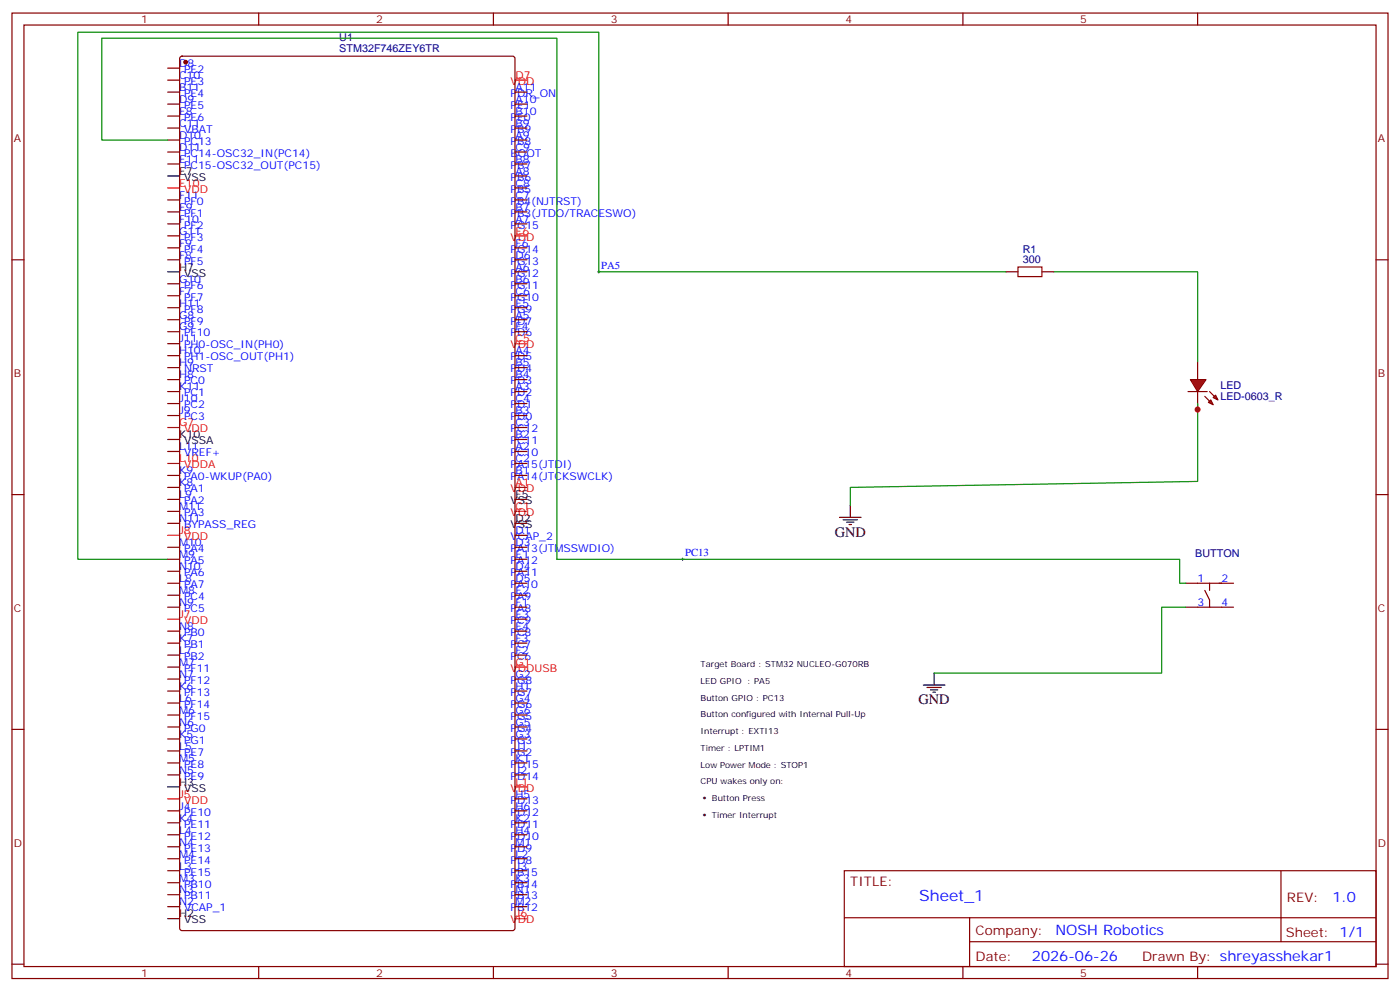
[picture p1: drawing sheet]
<svg xmlns="http://www.w3.org/2000/svg" width="412mm" height="292mm" viewBox="0 0 412 292" stroke-linecap="round" stroke-linejoin="round" font-family="sans-serif">
<g fill="none" stroke="#870000" stroke-width=".35">
<path d="M3.5 3.8h405.4v284.4h-405.4zM7.1 7.4h398.2v277.3h-398.2zM76.2 3.8v3.6M145.3 3.8v3.6M214.5 3.8v3.6M283.6 3.8v3.6M352.8 3.8v3.6M3.5 76.5h3.6M405.3 76.5h3.6M3.5 145.7h3.6M405.3 145.7h3.6M3.5 214.8h3.6"/>
<path d="M405.3 214.8h3.6M248.7 256.4h156.6v28.3h-156.6zM377.3 256.5v20.8M248.7 270.3h156.5M285.6 277.3h119.6M285.6 270.3v14.1M3.5 284h3.6M76.2 284.7v3.5M145.3 284.7v3.5M214.5 284.7v3.5M283.6 284.7v3.5M352.8 284.7v3.5"/>
<path d="M405.3 284h3.6"/>
</g>
<g fill="#f00" stroke="#870000" stroke-width=".35">
<path d="M350.7 111.8h4.5l-2.4 3.5z"/>
<path d="M350 115.3h5.6z"/>
</g>
<g fill="#870000" stroke="#870000" stroke-width=".35">
<path d="M356.3 115.3l1.4 1.4z"/>
<path d="M354.9 116.7l1.4 1.4z"/>
</g>
<g fill="#f00" stroke="#870000" stroke-width=".35">
<path d="M358.1 116.4l.7 1.4-1.4-.7z"/>
<path d="M356 118.5l.7-.7 .7 1.4z"/>
</g>
<g fill="none" stroke="#870000" stroke-width=".35">
<path d="M53.2 16.8l.4-.3h97.4l.6 .5 .1 256.4-.5 .6-97.6 .1-.6-.5-.1-256.3zM49.4 27.1h3.5M49.4 30.7h3.5M49.4 34.2h3.5M49.4 37.7h3.5M49.4 23.6h3.5M49.4 20.1h3.5M151.7 27.1h3.5M151.7 30.7h3.5M151.7 34.2h3.5M151.7 37.7h3.5M49.4 41.2h3.5"/>
<path d="M49.4 44.8h3.5M49.4 48.3h3.5M49.4 58.9h3.5M151.7 41.2h3.5M151.7 44.8h3.5M151.7 48.3h3.5M151.7 51.8h3.5M151.7 55.4h3.5M151.7 58.9h3.5M49.4 62.4h3.5M49.4 65.9h3.5M49.4 73h3.5"/>
<path d="M49.4 76.5h3.5M49.4 69.5h3.5M151.7 62.4h3.5M151.7 65.9h3.5M151.7 73h3.5M151.7 76.5h3.5M49.4 83.6h3.5M49.4 87.1h3.5M49.4 90.6h3.5M49.4 94.2h3.5M49.4 97.7h3.5M151.7 80h3.5"/>
<path d="M151.7 83.6h3.5M151.7 87.1h3.5M151.7 90.6h3.5M151.7 94.2h3.5M151.7 97.7h3.5M296.3 80h3.6M306.9 80h3.5M49.4 104.7h3.5M49.4 108.3h3.5M49.4 111.8h3.5M49.4 115.3h3.5M49.4 118.9h3.5"/>
<path d="M49.4 101.2h3.5M151.7 104.7h3.5M151.7 108.3h3.5M151.7 111.8h3.5M151.7 115.3h3.5M151.7 118.9h3.5M352.8 106.5v5.3M352.8 115.3v5.3M49.4 122.4h3.5M49.4 133h3.5M151.7 122.4h3.5M151.7 125.9h3.5"/>
<path d="M151.7 129.4h3.5M151.7 133h3.5M151.7 136.5h3.5M49.4 140h3.5M49.4 154.1h3.5M49.4 150.6h3.5M49.4 147.1h3.5M49.4 143.5h3.5M151.7 140h3.5M151.7 157.7h3.5M49.4 178.8h3.5M49.4 171.8h3.5"/>
<path d="M49.4 161.2h3.5M49.4 164.7h3.5M49.4 168.2h3.5M49.4 175.3h3.5M151.7 178.8h3.5M151.7 171.8h3.5M151.7 161.2h3.5M151.7 164.7h3.5M151.7 168.2h3.5M151.7 175.3h3.5M349.2 178.8h14.2M349.2 171.8h14.2"/>
<path d="M354.9 173.9l1.4 2.8v2.1M356.3 171.8v2.1M49.4 185.9h3.5M49.4 189.4h3.5M49.4 192.9h3.5M49.4 200h3.5M49.4 196.5h3.5M151.7 182.4h3.5M151.7 185.9h3.5M151.7 189.4h3.5M151.7 192.9h3.5M151.7 200h3.5"/>
<path d="M49.4 203.5h3.5M49.4 207h3.5M49.4 210.6h3.5M49.4 214.1h3.5M49.4 217.6h3.5M151.7 203.5h3.5M151.7 207h3.5M151.7 210.6h3.5M151.7 214.1h3.5M151.7 217.6h3.5M49.4 221.2h3.5M49.4 224.7h3.5"/>
<path d="M49.4 228.2h3.5M49.4 238.8h3.5M151.7 221.2h3.5M151.7 224.7h3.5M151.7 228.2h3.5M151.7 235.3h3.5M151.7 238.8h3.5M49.4 242.3h3.5M49.4 245.9h3.5M49.4 249.4h3.5M49.4 252.9h3.5M49.4 256.4h3.5"/>
<path d="M49.4 260h3.5M151.7 242.3h3.5M151.7 245.9h3.5M151.7 249.4h3.5M151.7 252.9h3.5M151.7 256.4h3.5M151.7 260h3.5M49.4 263.5h3.5M49.4 267h3.5M151.7 263.5h3.5M151.7 267h3.5"/>
</g>
<path d="M299.9 78.6h7v2.9h-7z" fill="none" stroke="#a10000" stroke-width=".35"/>
<path d="M176.4 79.7v.7M176 80h.7M200.7 164.7h.7M201.1 164.4v.7" fill="none" stroke="#000" stroke-width=".29"/>
<path d="M49.4 41.2h-19.4v-29.9h134v153.4h183.5v7.1h1.7M296.3 80h-119.9v-70.5h-153.5v155.2h26.5M310.4 80h42.4v26.5M352.8 118.9v22.9l-102.3 1.7v5.3M349.2 178.8h-7v19.4h-67" fill="none" stroke="#008700" stroke-width=".35"/>
<g fill="none" stroke="#000" stroke-width=".35">
<path d="M49.4 51.8h3.5M49.4 80h3.5M49.4 129.4h3.5M151.7 147.1h3.5M151.7 154.1h3.5M247.3 152.4h6.3M248.4 153.1h4.2M249.4 153.8h2.1M250.1 154.5h.7M250.5 148.8v3.6M275.2 198.2v3.6M272 201.8h6.3"/>
<path d="M273 202.5h4.3M274.1 203.2h2.1M274.8 203.9h.7M49.4 231.7h3.5M49.4 270.5h3.5"/>
</g>
<g fill="none" stroke="#f00" stroke-width=".35">
<path d="M151.7 23.6h3.5M49.4 55.4h3.5M151.7 69.5h3.5M151.7 101.2h3.5M49.4 136.5h3.5M49.4 125.9h3.5M49.4 157.7h3.5M151.7 143.5h3.5M151.7 150.6h3.5M49.4 182.4h3.5M151.7 196.5h3.5M49.4 235.3h3.5"/>
<path d="M151.7 231.7h3.5M151.7 270.5h3.5"/>
</g>
<circle cx="54.7" cy="18.3" r=".53" fill="#870000" stroke="#870000" stroke-width=".35"/>
<circle cx="352.8" cy="120.6" r=".88" fill="#c00"/>
<text font-size="4.6" fill="#00f" x="270.8" y="265.5">Sheet_1</text>
<g font-size="4.2">
<text x="245.9" y="158">GND</text>
<text x="270.6" y="207.4">GND</text>
</g>
<g font-size="4.2" fill="#00f">
<text x="392.5" y="265.7">1.0</text>
<text x="310.9" y="275.3">NOSH Robotics</text>
<text x="304" y="283.1">2026-06-26</text>
</g>
<g font-size="3.9" fill="#800">
<text x="250.5" y="261">TITLE:</text>
<text x="379.1" y="265.7">REV:</text>
<text x="287.4" y="275.2">Company:</text>
<text x="378.7" y="275.8">Sheet: 1/1</text>
<text x="287.4" y="282.9">Date:</text>
<text x="336.4" y="283">Drawn By: shreyasshekar1</text>
</g>
<g font-size="3.2" fill="#800">
<text x="41.6" y="6.8">1</text>
<text x="110.8" y="6.8">2</text>
<text x="179.9" y="6.8">3</text>
<text x="249.1" y="6.8">4</text>
<text x="318.2" y="6.8">5</text>
<text x="4.1" y="41.9">A</text>
<text x="405.9" y="41.9">A</text>
<text x="4.1" y="111.1">B</text>
<text x="405.9" y="111.1">B</text>
<text x="4.1" y="180.2">C</text>
<text x="405.9" y="180.2">C</text>
<text x="4.1" y="249.4">D</text>
<text x="405.9" y="249.4">D</text>
<text x="41.6" y="287.7">1</text>
<text x="110.8" y="287.7">2</text>
<text x="179.9" y="287.7">3</text>
<text x="249.1" y="287.7">4</text>
<text x="318.2" y="287.7">5</text>
</g>
<g font-size="3.2" fill="#000080">
<text x="100" y="15.3">STM32F746ZEY6TR</text>
<text x="100" y="12.1">U1</text>
<text x="301.3" y="77.6">300</text>
<text x="301.3" y="74.4">R1</text>
<text x="359.5" y="117.9">LED-0603_R</text>
<text x="359.5" y="114.7">LED</text>
<text x="352.1" y="163.9">BUTTON</text>
</g>
<g font-size="3.2" fill="#00f">
<text x="52.7" y="23.2">C10</text>
<text x="52.7" y="19.7">D8</text>
<text x="54.2" y="21.5">PE2</text>
<text x="52.7" y="26.8">B11</text>
<text x="54.2" y="28.5">PE4</text>
<text x="54.2" y="25">PE3</text>
<text x="150.4" y="28.5">PDR_ON</text>
<text x="151.9" y="26.8">A11</text>
<text x="52.7" y="33.8">E8</text>
<text x="52.7" y="30.3">D9</text>
<text x="54.2" y="35.6">PE6</text>
<text x="54.2" y="32.1">PE5</text>
<text x="150.4" y="32.1">PE1</text>
<text x="150.4" y="35.6">PE0</text>
<text x="151.9" y="30.3">A10</text>
<text x="151.9" y="33.8">B10</text>
<text x="52.7" y="40.9">D10</text>
<text x="52.7" y="37.4">C11</text>
<text x="54.2" y="39.1">VBAT</text>
<text x="150.4" y="39.1">PB9</text>
<text x="151.9" y="37.4">B9</text>
<text x="151.9" y="40.9">A9</text>
<text x="52.7" y="47.9">E11</text>
<text x="52.7" y="44.4">D11</text>
<text x="54.2" y="46.2">PC14-OSC32_IN(PC14)</text>
<text x="54.2" y="42.7">PC13</text>
<text x="150.4" y="42.7">PB8</text>
<text x="150.4" y="46.2">BOOT</text>
<text x="151.9" y="44.4">C9</text>
<text x="151.9" y="47.9">B8</text>
<text x="54.2" y="49.7">PC15-OSC32_OUT(PC15)</text>
<text x="150.4" y="49.7">PB7</text>
<text x="150.4" y="53.2">PB6</text>
<text x="151.9" y="51.5">A8</text>
<text x="52.7" y="58.5">F11</text>
<text x="150.4" y="56.8">PB5</text>
<text x="151.9" y="55">C8</text>
<text x="151.9" y="58.5">C7</text>
<text x="52.7" y="65.6">F10</text>
<text x="52.7" y="62.1">E9</text>
<text x="54.2" y="63.8">PF1</text>
<text x="54.2" y="60.3">PF0</text>
<text x="150.4" y="60.3">PB4(NJTRST)</text>
<text x="150.4" y="63.8">PB3(JTDO/TRACESWO)</text>
<text x="151.9" y="62.1">B7</text>
<text x="151.9" y="65.6">A7</text>
<text x="52.7" y="69.1">G11</text>
<text x="54.2" y="70.9">PF3</text>
<text x="54.2" y="67.3">PF2</text>
<text x="150.4" y="67.3">PG15</text>
<text x="52.7" y="76.2">F8</text>
<text x="52.7" y="72.6">F9</text>
<text x="54.2" y="77.9">PF5</text>
<text x="54.2" y="74.4">PF4</text>
<text x="150.4" y="74.4">PG14</text>
<text x="150.4" y="77.9">PG13</text>
<text x="151.9" y="72.6">F6</text>
<text x="151.9" y="76.2">D6</text>
<text x="52.7" y="83.2">G10</text>
<text x="150.4" y="81.5">PG12</text>
<text x="151.9" y="79.7">A6</text>
<text x="151.9" y="83.2">B6</text>
<text x="177.1" y="79.2">PA5</text>
<text x="52.7" y="86.7">F7</text>
<text x="54.2" y="88.5">PF7</text>
<text x="54.2" y="85">PF6</text>
<text x="150.4" y="85">PG11</text>
<text x="150.4" y="88.5">PG10</text>
<text x="151.9" y="86.7">C6</text>
<text x="52.7" y="93.8">G8</text>
<text x="52.7" y="90.3">H11</text>
<text x="54.2" y="95.6">PF9</text>
<text x="54.2" y="92">PF8</text>
<text x="150.4" y="92">PG9</text>
<text x="150.4" y="95.6">PD7</text>
<text x="151.9" y="90.3">E5</text>
<text x="151.9" y="93.8">A5</text>
<text x="52.7" y="100.9">J11</text>
<text x="52.7" y="97.3">G9</text>
<text x="54.2" y="99.1">PF10</text>
<text x="150.4" y="99.1">PD6</text>
<text x="151.9" y="97.3">F4</text>
<text x="52.7" y="107.9">H9</text>
<text x="52.7" y="104.4">H10</text>
<text x="54.2" y="106.2">PH1-OSC_OUT(PH1)</text>
<text x="54.2" y="102.6">PH0-OSC_IN(PH0)</text>
<text x="150.4" y="106.2">PD5</text>
<text x="151.9" y="104.4">A4</text>
<text x="151.9" y="107.9">B5</text>
<text x="52.7" y="111.4">H8</text>
<text x="54.2" y="113.2">PC0</text>
<text x="54.2" y="109.7">NRST</text>
<text x="150.4" y="109.7">PD4</text>
<text x="150.4" y="113.2">PD3</text>
<text x="151.9" y="111.4">B4</text>
<text x="52.7" y="118.5">J10</text>
<text x="52.7" y="115">K11</text>
<text x="54.2" y="116.7">PC1</text>
<text x="150.4" y="116.7">PD2</text>
<text x="151.9" y="115">A3</text>
<text x="151.9" y="118.5">C4</text>
<text x="52.7" y="122">J9</text>
<text x="54.2" y="123.8">PC3</text>
<text x="54.2" y="120.3">PC2</text>
<text x="150.4" y="120.3">PD1</text>
<text x="150.4" y="123.8">PD0</text>
<text x="151.9" y="122">B3</text>
<text x="151.9" y="125.6">C3</text>
<text x="150.4" y="127.3">PC12</text>
<text x="150.4" y="130.8">PC11</text>
<text x="151.9" y="129.1">B2</text>
<text x="52.7" y="132.6">L11</text>
<text x="54.2" y="134.4">VREF+</text>
<text x="150.4" y="134.4">PC10</text>
<text x="150.4" y="137.9">PA15(JTDI)</text>
<text x="151.9" y="132.6">A2</text>
<text x="151.9" y="136.1">C2</text>
<text x="52.7" y="143.2">K8</text>
<text x="52.7" y="139.7">K9</text>
<text x="54.2" y="141.4">PA0-WKUP(PA0)</text>
<text x="150.4" y="141.4">PA14(JTCKSWCLK)</text>
<text x="151.9" y="139.7">B1</text>
<text x="52.7" y="146.7">L9</text>
<text x="54.2" y="148.5">PA2</text>
<text x="54.2" y="145">PA1</text>
<text x="52.7" y="153.8">N11</text>
<text x="52.7" y="150.2">M11</text>
<text x="54.2" y="155.5">BYPASS_REG</text>
<text x="54.2" y="152">PA3</text>
<text x="52.7" y="160.8">M10</text>
<text x="150.4" y="159.1">VCAP_2</text>
<text x="151.9" y="157.3">D1</text>
<text x="151.9" y="160.8">D3</text>
<text x="52.7" y="167.9">N10</text>
<text x="52.7" y="164.4">M9</text>
<text x="54.2" y="166.1">PA5</text>
<text x="54.2" y="162.6">PA4</text>
<text x="150.4" y="162.6">PA13(JTMSSWDIO)</text>
<text x="150.4" y="166.1">PA12</text>
<text x="151.9" y="164.4">E1</text>
<text x="151.9" y="167.9">D4</text>
<text x="201.8" y="163.8">PC13</text>
<text x="52.7" y="171.4">L8</text>
<text x="54.2" y="173.2">PA7</text>
<text x="54.2" y="169.7">PA6</text>
<text x="150.4" y="169.7">PA11</text>
<text x="150.4" y="173.2">PA10</text>
<text x="151.9" y="171.4">D5</text>
<text x="352.8" y="171.4">1</text>
<text x="359.8" y="171.4">2</text>
<text x="52.7" y="178.5">N9</text>
<text x="52.7" y="174.9">M8</text>
<text x="54.2" y="176.7">PC4</text>
<text x="150.4" y="176.7">PA9</text>
<text x="151.9" y="174.9">E2</text>
<text x="151.9" y="178.5">F1</text>
<text x="352.8" y="178.5">3</text>
<text x="359.8" y="178.5">4</text>
<text x="52.7" y="185.5">N8</text>
<text x="54.2" y="180.2">PC5</text>
<text x="150.4" y="180.2">PA8</text>
<text x="150.4" y="183.8">PC9</text>
<text x="151.9" y="182">E3</text>
<text x="151.9" y="185.5">E4</text>
<text x="52.7" y="189.1">K7</text>
<text x="54.2" y="190.8">PB1</text>
<text x="54.2" y="187.3">PB0</text>
<text x="150.4" y="187.3">PC8</text>
<text x="150.4" y="190.8">PC7</text>
<text x="151.9" y="189.1">F3</text>
<text x="52.7" y="196.1">M7</text>
<text x="52.7" y="192.6">L7</text>
<text x="54.2" y="197.9">PF11</text>
<text x="54.2" y="194.3">PB2</text>
<text x="150.4" y="194.3">PC6</text>
<text x="151.9" y="192.6">F2</text>
<text x="52.7" y="203.2">K6</text>
<text x="52.7" y="199.6">N7</text>
<text x="54.2" y="201.4">PF12</text>
<text x="150.4" y="201.4">PG8</text>
<text x="151.9" y="199.6">G2</text>
<text x="151.9" y="203.2">H1</text>
<text x="52.7" y="206.7">L6</text>
<text x="54.2" y="208.5">PF14</text>
<text x="54.2" y="204.9">PF13</text>
<text x="150.4" y="204.9">PG7</text>
<text x="150.4" y="208.5">PG6</text>
<text x="151.9" y="206.7">G4</text>
<text x="52.7" y="213.7">N6</text>
<text x="52.7" y="210.2">M6</text>
<text x="54.2" y="215.5">PG0</text>
<text x="54.2" y="212">PF15</text>
<text x="150.4" y="212">PG5</text>
<text x="150.4" y="215.5">PG4</text>
<text x="151.9" y="210.2">G6</text>
<text x="151.9" y="213.7">G5</text>
<text x="52.7" y="220.8">L5</text>
<text x="52.7" y="217.3">K5</text>
<text x="54.2" y="219">PG1</text>
<text x="150.4" y="219">PG3</text>
<text x="151.9" y="217.3">G3</text>
<text x="151.9" y="220.8">J1</text>
<text x="52.7" y="227.9">N5</text>
<text x="52.7" y="224.3">M5</text>
<text x="54.2" y="226.1">PE8</text>
<text x="54.2" y="222.6">PE7</text>
<text x="150.4" y="222.6">PG2</text>
<text x="150.4" y="226.1">PD15</text>
<text x="151.9" y="224.3">K1</text>
<text x="151.9" y="227.9">J2</text>
<text x="54.2" y="229.6">PE9</text>
<text x="150.4" y="229.6">PD14</text>
<text x="52.7" y="238.4">J4</text>
<text x="150.4" y="236.7">PD13</text>
<text x="151.9" y="234.9">H5</text>
<text x="151.9" y="238.4">H6</text>
<text x="52.7" y="245.5">L4</text>
<text x="52.7" y="242">K4</text>
<text x="54.2" y="243.7">PE11</text>
<text x="54.2" y="240.2">PE10</text>
<text x="150.4" y="240.2">PD12</text>
<text x="150.4" y="243.7">PD11</text>
<text x="151.9" y="242">K2</text>
<text x="151.9" y="245.5">H4</text>
<text x="52.7" y="249">N4</text>
<text x="54.2" y="250.8">PE13</text>
<text x="54.2" y="247.3">PE12</text>
<text x="150.4" y="247.3">PD10</text>
<text x="150.4" y="250.8">PD9</text>
<text x="151.9" y="249">M1</text>
<text x="52.7" y="256.1">L3</text>
<text x="52.7" y="252.6">M4</text>
<text x="54.2" y="257.8">PE15</text>
<text x="54.2" y="254.3">PE14</text>
<text x="150.4" y="254.3">PD8</text>
<text x="150.4" y="257.8">PB15</text>
<text x="151.9" y="252.6">L2</text>
<text x="151.9" y="256.1">J3</text>
<text x="52.7" y="263.1">N3</text>
<text x="52.7" y="259.6">M3</text>
<text x="54.2" y="261.4">PB10</text>
<text x="150.4" y="261.4">PB14</text>
<text x="151.9" y="259.6">K3</text>
<text x="151.9" y="263.1">N1</text>
<text x="52.7" y="266.7">N2</text>
<text x="54.2" y="268.4">VCAP_1</text>
<text x="54.2" y="264.9">PB11</text>
<text x="150.4" y="264.9">PB13</text>
<text x="150.4" y="268.4">PB12</text>
<text x="151.9" y="266.7">M2</text>
</g>
<g font-size="3.2" fill="#f00">
<text x="151.9" y="23.2">D7</text>
<text x="150.4" y="25">VDD</text>
<text x="52.7" y="55">E10</text>
<text x="54.2" y="56.8">VDD</text>
<text x="150.4" y="70.9">VDD</text>
<text x="151.9" y="69.1">E6</text>
<text x="151.9" y="100.9">C5</text>
<text x="150.4" y="102.6">VDD</text>
<text x="52.7" y="125.6">G7</text>
<text x="54.2" y="127.3">VDD</text>
<text x="52.7" y="136.1">L10</text>
<text x="54.2" y="137.9">VDDA</text>
<text x="151.9" y="143.2">A1</text>
<text x="150.4" y="145">VDD</text>
<text x="150.4" y="152">VDD</text>
<text x="151.9" y="150.2">C1</text>
<text x="52.7" y="157.3">J8</text>
<text x="54.2" y="159.1">VDD</text>
<text x="52.7" y="182">J7</text>
<text x="54.2" y="183.8">VDD</text>
<text x="150.4" y="197.9">VDDUSB</text>
<text x="151.9" y="196.1">G1</text>
<text x="150.4" y="233.2">VDD</text>
<text x="151.9" y="231.4">L1</text>
<text x="52.7" y="234.9">J5</text>
<text x="54.2" y="236.7">VDD</text>
<text x="150.4" y="272">VDD</text>
<text x="151.9" y="270.2">J6</text>
</g>
<g font-size="3.2">
<text x="52.7" y="51.5">E7</text>
<text x="54.2" y="53.2">VSS</text>
<text x="52.7" y="79.7">H7</text>
<text x="54.2" y="81.5">VSS</text>
<text x="52.7" y="129.1">K10</text>
<text x="54.2" y="130.8">VSSA</text>
<text x="150.4" y="148.5">VSS</text>
<text x="151.9" y="146.7">F5</text>
<text x="150.4" y="155.5">VSS</text>
<text x="151.9" y="153.8">D2</text>
<text x="52.7" y="231.4">H3</text>
<text x="54.2" y="233.2">VSS</text>
<text x="52.7" y="270.2">H2</text>
<text x="54.2" y="272">VSS</text>
</g>
<g font-size="2.5">
<text x="206.4" y="196.5">Target Board : STM32 NUCLEO-G070RB</text>
<text x="206.4" y="201.4">LED GPIO</text>
<text x="220.2" y="201.4">: PA5</text>
<text x="206.4" y="206.3">Button GPIO : PC13</text>
<text x="206.4" y="211.3">Button configured with Internal Pull-Up</text>
<text x="206.4" y="216.2">Interrupt : EXTI13</text>
<text x="206.4" y="221.2">Timer : LPTIM1</text>
<text x="206.4" y="226.1">Low Power Mode : STOP1</text>
<text x="206.4" y="231">CPU wakes only on:</text>
<text x="209.7" y="236">Button Press</text>
<text x="209.7" y="240.9">Timer Interrupt</text>
</g>
</svg>
